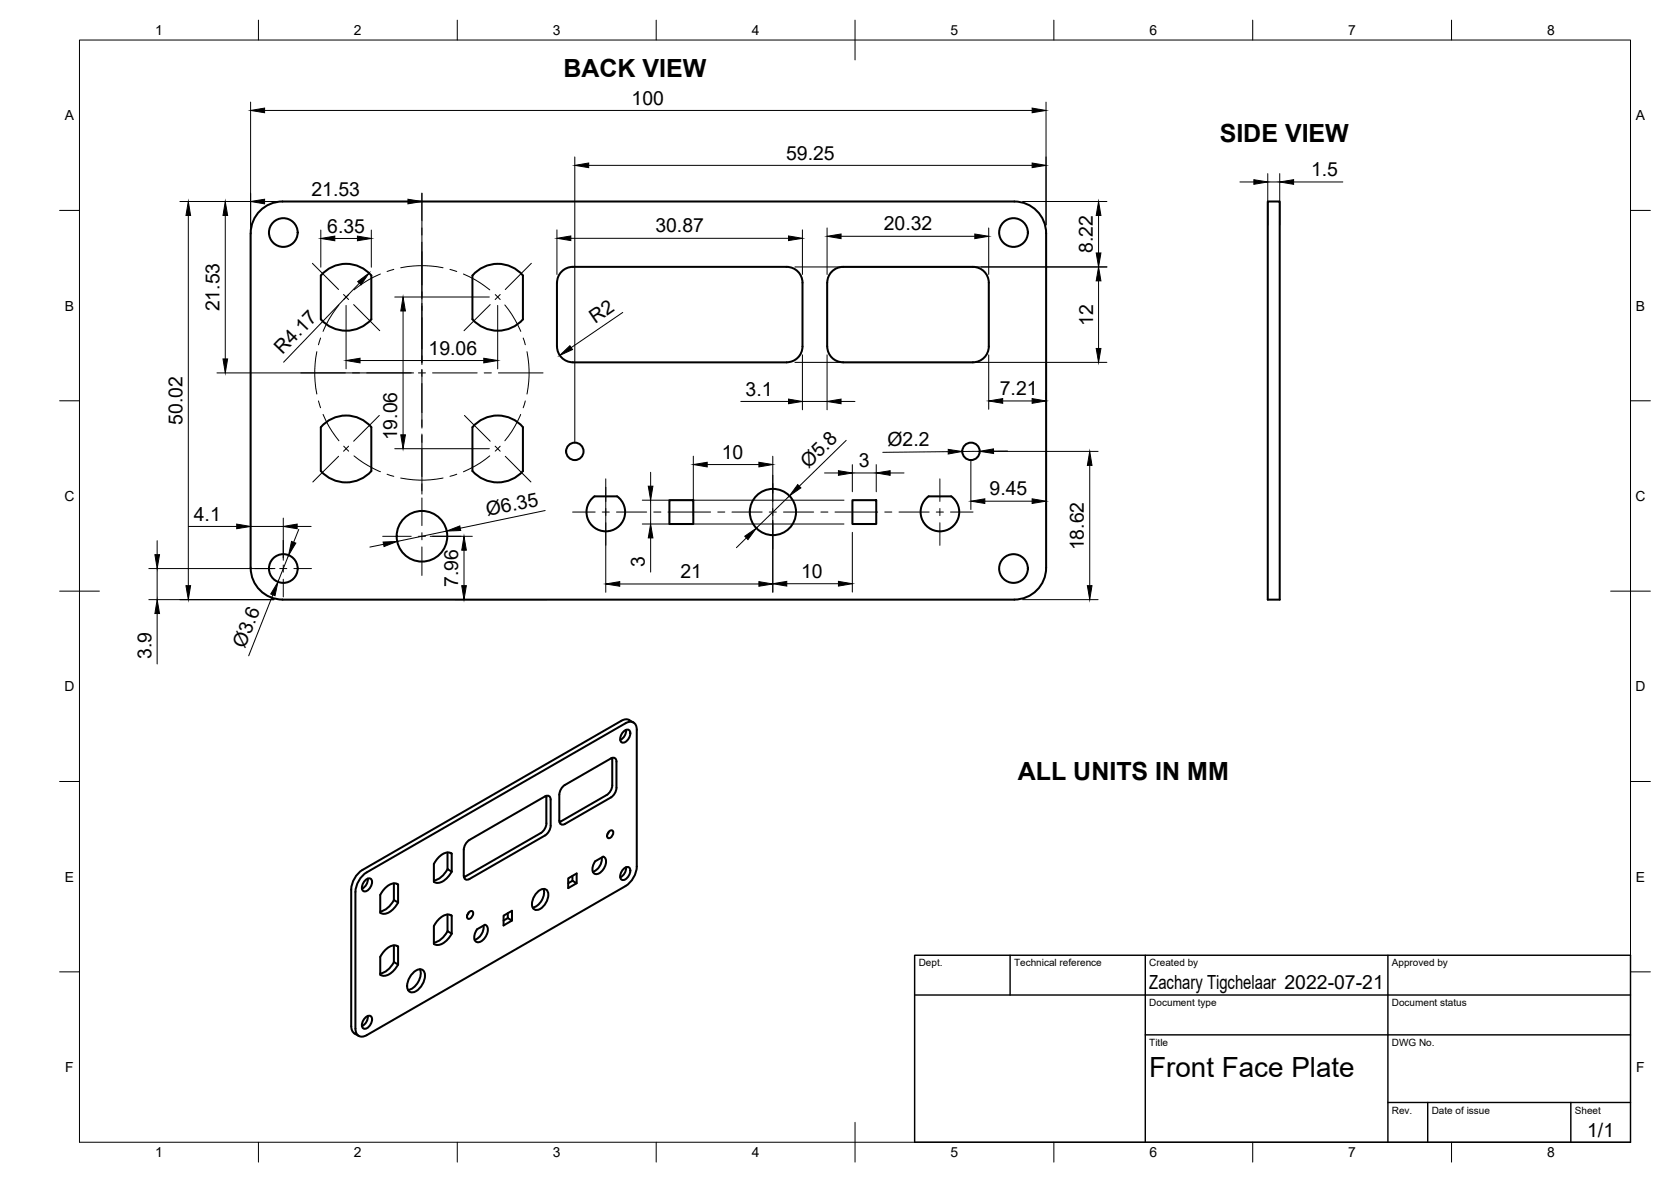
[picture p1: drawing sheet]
<svg xmlns="http://www.w3.org/2000/svg" width="420mm" height="297mm" viewBox="0 0 420 297" stroke-linecap="round" stroke-linejoin="round" font-family="sans-serif">
<!-- layer: Visible -->
<g fill="none" stroke="#000" stroke-width=".51">
<path d="M63 58.6v84.1M63 58.6a8 8 0 0 1 8-8h184a8 8 0 0 1 8 8v84.1a8 8 0 0 1-8 8h-184a8 8 0 0 1-8-8M318.8 50.6h3v100.1h-3zM80.7 69.2v11a8.5 8.5 0 0 0 12.7 0v-11M80.7 69.2a8.3 8.3 0 0 1 12.7 0M118.8 69.2v11a8.5 8.5 0 0 0 12.7 0v-11M118.8 69.2a8.3 8.3 0 0 1 12.7 0M144 67.1h53.8M144 67.1a4 4 0 0 0-4 4l.1 16a4 4 0 0 0 3.9 3.9M197.8 67.1a4 4 0 0 1 4 4v16a4 4 0 0 1-4 3.9M144 91.1h53.8M212 91.1h32.6"/>
<path d="M212 91a4 4 0 0 1-4-3.9v-16a4 4 0 0 1 4-4h32.6a4 4 0 0 1 4 4v16a4 4 0 0 1-4 3.9M81.2 106.8a8.3 8.3 0 0 1 12.2 .6v11a8.5 8.5 0 0 1-12.7 0v-11zM119.4 106.8a8.3 8.3 0 0 1 12.1 .6v11a8.5 8.5 0 0 1-12.7 0v-11zM148.9 125.2l.6-.5h5.6a4.9 4.9 0 0 1 1 7 4.9 4.9 0 0 1-7 .6 4.9 4.9 0 0 1-.2-7.1zM168.3 125.7h6v6h-6zM214.3 125.7h6v6h-6zM239.2 124.7a4.9 4.9 0 0 1 .8 7.2 4.9 4.9 0 0 1-7.3 0 4.9 4.9 0 0 1 .8-7.2h5.6M137.4 200v.3M141.7 197.5l11.9-6.9a.86 .86 0 0 1 1-.1 .86 .86 0 0 1 .4 .9v6.6l-.2 .9-.5 .9-.7 .6-11.5 6.7a.87 .87 0 0 1-1 0 .87 .87 0 0 1-.5-.9l.1-7 .4-.9zM152.5 199.8l-11.8 6.8M153.9 190.5l.1 .3M153.9 190.8v6.6"/>
<path d="M154 197.3l-.5 1.4-1 1.1M156.9 183.8a.91 .91 0 0 1 1.2-.4 .91 .91 0 0 1 .4 1.3l-.6 1.2a.98 .98 0 0 1-1.1 .7 .98 .98 0 0 1-.9-.9l.2-.8zM157.3 181.8l-65.1 37.4M157.3 181.8a1.73 1.73 0 0 1 2-.2 1.73 1.73 0 0 1 .8 1.8v34.4a6.3 6.3 0 0 1-2.8 4.9l-65.1 37.4a1.74 1.74 0 0 1-2 .2 1.74 1.74 0 0 1-.8-1.8v-34.4a6.3 6.3 0 0 1 2.8-4.9M157.4 183.4a2.7 2.7 0 0 1-1.4 2.6M159.3 181.6a2.34 2.34 0 0 0-3.1-.5l-65.1 37.5a6.3 6.3 0 0 0-2.8 4.9v34.4l.2 .9a2.53 2.53 0 0 0 1.7 1.5M109.1 217.1v4.5M112.5 214.2v4.2l1.1 .6v-4.5l-.4-.2M112.5 218.4l-1.3 1.8a3.7 3.7 0 0 1-2.1 1.1M113.6 219a4.3 4.3 0 0 1-4.1 2.8l-.4-.2M113.6 214.5a2.78 2.78 0 0 0-3.5 1.1l-1 1.5M117.7 211.4l19.3-11.3a.86 .86 0 0 1 1 0 .86 .86 0 0 1 .5 .9l-.1 7-.4 .9-.6 .8-19.4 11.2a.86 .86 0 0 1-1 .1 .86 .86 0 0 1-.4-.9l.1-7 .3-1z"/>
<path d="M137.4 200.3v6.6M137.4 206.9l-.4 1.4-1 1-19.3 11.1M149.7 216.4l2-1.1a1.62 1.62 0 0 1 .5 2.3 2.55 2.55 0 0 1-2.7 2 2.33 2.33 0 0 1 .2-3.2zM151.3 215.5a3.5 3.5 0 0 1-2.2 3.6M153.1 209.1l-.3 .5M153.1 209l.3-.2 .6-.1a1.24 1.24 0 0 1-1.1 1.9 1.09 1.09 0 0 1 .2-1.6zM156.9 218.3a.91 .91 0 0 1 1.2-.3 .91 .91 0 0 1 .4 1.2l-.6 1.2a.98 .98 0 0 1-1.1 .8 .98 .98 0 0 1-.9-.9l.2-.9zM157.4 217.9a2.7 2.7 0 0 1-1.4 2.6M91.9 221.1a.91 .91 0 0 1 1.3-.3 .91 .91 0 0 1 .3 1.3l-.6 1.2a.98 .98 0 0 1-1 .7 .98 .98 0 0 1-.9-.9l.2-.8zM92.5 220.8a2.7 2.7 0 0 1-1.5 2.5M99 222v4.2l1.1 .6M99 237.6v4.2l1.1 .6"/>
<path d="M99 226.2l-1.3 1.7a3.7 3.7 0 0 1-2.1 1.1M99.8 222.1l.3 .2v4.5M99.8 237.7l.3 .2v4.5M100.1 222.3a2.78 2.78 0 0 0-3.5 1.1l-1 1.5v4.5a2.9 2.9 0 0 0 3.5-1.2l1-1.4M100.1 237.9a2.78 2.78 0 0 0-3.5 1.1l-1 1.5v4.5a2.9 2.9 0 0 0 3.5-1.2l1-1.4M109.1 232.7v4.5M112.5 229.8v4.2l1.1 .6M112.5 234l-1.3 1.8a3.7 3.7 0 0 1-2.1 1.1M113.2 229.9l.4 .2v4.5M113.6 234.6a4.3 4.3 0 0 1-4.1 2.8l-.4-.2M113.6 230.1a2.78 2.78 0 0 0-3.5 1.1l-1 1.5M117.8 229.4l-.3 .5"/>
<path d="M117.9 229.3l.3-.3h.6a1.24 1.24 0 0 1-1.1 1.9 1.09 1.09 0 0 1 .2-1.6zM120 233.5l2-1.1a1.62 1.62 0 0 1 .4 2.3 2.55 2.55 0 0 1-2.6 2 2.33 2.33 0 0 1 .2-3.2zM121.6 232.6a3.5 3.5 0 0 1-2.3 3.6M127.7 229.5v1.2l1 .6-2.1 1.3v-2.5l2.1-1.2v2.4M127.7 230.7l-1.1 .6M134.9 224.4a1.75 1.75 0 0 1 2.7-.6 3.8 3.8 0 0 1-2.8 4.9 1.76 1.76 0 0 1-.8-2.6zM136.6 223.4a4 4 0 0 1-2.7 4.7M143.9 220.1v1.2l1.1 .7-2.1 1.2v-2.5l2.1-1.2v2.5M143.9 221.3l-1 .7M91.9 255.7a.91 .91 0 0 1 1.3-.4 .91 .91 0 0 1 .3 1.3l-.6 1.2a.98 .98 0 0 1-1 .7 .98 .98 0 0 1-.9-.9l.2-.8zM92.5 255.3a2.7 2.7 0 0 1-1.5 2.6M99 241.8l-1.3 1.7a3.7 3.7 0 0 1-2.1 1.1"/>
<path d="M103.6 244.7a2.07 2.07 0 0 1 2.8-.9 3.7 3.7 0 0 1-1.3 4.9 1.5 1.5 0 0 1-1.4 .7 1.5 1.5 0 0 1-1.3-1.1 4.6 4.6 0 0 1 1.2-3.6zM105.6 243.6a4.3 4.3 0 0 1-3 5.2"/>
<circle cx="71.2" cy="58.4" r="3.6"/>
<circle cx="254.8" cy="58.4" r="3.6"/>
<circle cx="144.5" cy="113.4" r="2.19"/>
<circle cx="244.1" cy="113.4" r="2.19"/>
<circle cx="106.1" cy="134.8" r="6.4"/>
<circle cx="194.3" cy="128.7" r="5.8"/>
<circle cx="71.2" cy="142.9" r="3.6"/>
<circle cx="254.8" cy="142.9" r="3.6"/>
</g>
<!-- layer: Border -->
<g fill="none" stroke="#000" stroke-width=".25">
<path d="M20 10.1h390v276.9h-390zM65 5.1v5M115 5.1v5M165 5.1v5M215 5.1v10M265 5.1v5M315 5.1v5M365 5.1v5M15 52.9h5M410 52.9h5M15 100.7h5M410 100.7h5"/>
<path d="M15 148.6h10M405 148.6h10M15 196.4h5M410 196.4h5M15 244.2h5M410 244.2h5M65 287v5M115 287v5M165 287v5M215 282.1v9.9M265 287v5M315 287v5"/>
<path d="M365 287v5"/>
</g>
<!-- layer: TitleBlock -->
<path d="M230 240.1h180v46.9h-180zM230 250h180M254 240.1v9.9M288 240.1v46.9M349 240.1v46.9M288 260.1h122M349 277.1h61M359 277.1v9.9M395 277.1v9.9" fill="none" stroke="#000" stroke-width=".36"/>
<!-- layer: Dimensions -->
<g fill="none" stroke="#000" stroke-width=".25">
<path d="M63 25.7v114.9M66.5 27.8h193M144.5 39.4v71.9M263 25.7v30.8M45.2 50.6h57.4M47.3 54.2v93M56.6 54.2v36M80.7 57.8v9.3M84.2 59.9h5.7M93.4 57.8v9.3M106.1 48.5v43.1M140 57.8v11.2"/>
<path d="M143.5 59.9h54.8M148 41.6h111.5M201.8 57.8v11.2M208 57.3v11.7M211.5 59.4h33.6M248.6 57.3v11.7M257.1 50.6h21.2M276.2 54.2v9.4M311.8 45.7h3.5M318.8 43.6v12.9M318.8 45.7h3M321.8 43.6v12.9"/>
<path d="M325.3 45.7h12.4M87 76.8v15.9M90.4 71.2l-19.1 19.8M99.3 74.6h23.7M101.3 78.2v31.1M125.1 76.8v15.9M156.6 78.5l-13 8.9M199.9 67.1h78.4M276.2 70.6v17M54.5 93.7h49.5M90.5 90.6h31.1M199.9 91.1h78.4"/>
<path d="M201.8 89.2v13.8M208 89.2v13.8M248.6 89.2v13.7M263 98.7v1.6M99.3 112.8h23.7M163.6 118.7v3.5M174.3 114.6v15M177.8 116.7h13M186.3 100.9h12M194.3 114.6v34.3M201.8 100.9h6.2M207.3 118.9h3.5"/>
<path d="M211.5 100.9h3.5M212.8 110.7l-11.8 11.5M214.3 116.8v6.8M214.3 118.9h6M220.3 116.8v6.8M223.8 118.9h3.5M238.4 113.5l-16.4 .2M244.1 115.6v12.4M246.2 113.4h29.9M246.3 113.4l-4.4 .1M252.1 100.8h7.4M253.3 113.4h-3.5"/>
<path d="M274 117v30.2M39.5 135.9v3.5M47.4 132.3h12.1M63 132.3h8.2M71.2 130.2v10.6M72.6 139.5l-2.7 6.7M74.7 132.3h3.5M75.1 133l-1.3 3.3M96.4 136.8l-3.4 .7M108.2 134.8h10.6M112.3 133.5l-12.4 2.6M116.7 138.3v8.9"/>
<path d="M137.1 128.3l-21.4 4.4M152.3 122.4v26.5M161.5 131.7h50.7M161.5 125.7h50.7M163.6 125.7v6M163.6 135.2v8.6M187.7 135.2l-2.5 2.4M198.5 124.6l-8.3 8.1M214.3 133.8v15M247.6 125.9h11.9M263 126.5v1.5M37.4 150.7h31.5"/>
<path d="M37.4 142.9h31.7M39.5 142.9v7.8M39.5 154.2v12.7M68.6 149.5l-6.1 15.3M114.6 150.7h22.8M155.8 146.8h35M197.8 146.7h13M257.1 150.7h19"/>
</g>
<g fill="#000" stroke="#000" stroke-width=".25">
<path d="M63 27.8l3.5-.6v1.1zM259.5 27.2l3.5 .6-3.5 .5zM47.3 50.6l.6 3.6h-1.1zM56.6 50.6l.6 3.6h-1.1zM63 50.6l3.5-.5v1.1zM80.7 59.9l3.5-.6v1.2zM89.9 59.3l3.5 .6-3.5 .6zM102.6 50.1l3.5 .5-3.5 .6zM140 59.9l3.5-.6v1.2zM144.5 41.6l3.5-.6v1.1zM198.3 59.3l3.5 .6-3.5 .6zM208 59.4l3.5-.6v1.2z"/>
<path d="M245.1 58.8l3.5 .6-3.5 .6zM259.5 41l3.5 .6-3.5 .5zM276.2 50.6l.6 3.6h-1.2zM315.3 45.2l3.5 .5-3.5 .6zM321.8 45.7l3.5-.5v1.1zM89.9 70.8l2.9-2.2-2 3zM101.3 74.6l.6 3.6h-1.1zM276.2 67.1l.6 3.5h-1.2zM275.6 63.6h1.2l-.6 3.5zM56.1 90.2h1.1l-.6 3.5zM87 90.6l3.5-.6v1.2zM121.6 90l3.5 .6-3.5 .6z"/>
<path d="M140.7 89.3l2.6-2.4 .7 .9zM275.6 87.6h1.2l-.6 3.5zM100.8 109.3h1.1l-.6 3.5zM174.3 116.7l3.5-.5v1.1zM190.8 116.2l3.5 .5-3.5 .6zM198.3 100.3l3.5 .6-3.5 .6zM210.8 118.3l3.5 .6-3.5 .6zM208 100.9l3.5-.6v1.2zM220.3 118.9l3.5-.6v1.2zM238.4 112.9l3.5 .6-3.5 .6zM246.3 113.4l3.5-.6v1.2zM248.6 100.8l3.5-.6v1.2z"/>
<path d="M259.5 100.2l3.5 .6-3.5 .6zM274 113.4l.6 3.6h-1.2zM38.9 139.4h1.2l-.6 3.5zM59.5 131.7l3.5 .6-3.5 .6zM73.3 136.1l1.1 .4-1.8 3zM71.2 132.3l3.5-.6v1.2zM96.3 136.2l3.6-.1-3.3 1.3zM112.3 133.5l3.3-1.3 .2 1.1zM116.7 134.8l.6 3.5h-1.2zM163 122.2h1.2l-.6 3.5zM163.6 131.7l.6 3.5h-1.2zM187.3 134.8l2.9-2.1-2.1 2.9z"/>
<path d="M200.6 121.8l.8 .8-2.9 2zM244.1 125.9l3.5-.5v1.1zM259.5 125.4l3.5 .5-3.5 .6zM39.5 150.7l.6 3.5h-1.2zM46.8 147.2h1.1l-.6 3.5zM69.9 146.2l-.7 3.5-1.1-.4zM116.1 147.2h1.2l-.6 3.5zM152.3 146.8l3.5-.6v1.1zM190.8 146.2l3.5 .6-3.5 .5zM194.3 146.7l3.5-.6v1.2zM210.8 146.1l3.5 .6-3.5 .6zM273.4 147.2h1.2l-.6 3.5z"/>
</g>
<!-- layer: Center Lines -->
<g fill="none" stroke="#000" stroke-width=".25">
<path d="M106.1 48.5v7M106.1 57.3v1.8M78.5 66.2l6.6 6.6M85.2 76.6l-2.5 3.7-1.5 3M86.4 74l1.3 1.3M87.7 74l-1.3 1.3M88.9 76.5l6.6 6.6M95.7 68.9l-3 1.4-3.7 2.5M99 67.7l-1.7 .5M100.8 67.3a26.5 26.5 0 0 1 10.6 0M106.1 60.8v14.3M106.1 76.2v15"/>
<path d="M113.1 67.7l1.8 .5M116.5 68.9l3 1.4 3.6 2.5M123.3 76.5l-6.6 6.6M124.5 74l1.3 1.3M125.8 74l-1.3 1.3M126.9 76.6l1.8 2.4 2.2 4.3M133.6 66.2l-6.6 6.6M75.6 93.7h11.2M79.7 88.4a26.5 26.5 0 0 0 0 10.6M80.6 84.9l-.5 1.7M88.6 93.7h1.8M92.2 93.7h11.2"/>
<path d="M105.2 93.7h1.8M106.1 92.8v14.8M108.8 93.7h11.2M121.8 93.7h1.7M125.3 93.7h11.2M131.6 84.9l.5 1.7M132.5 88.4a26.5 26.5 0 0 1 0 10.6M80.1 100.8l.5 1.7M81.2 104.1l1.5 3 2.5 3.7M85.1 114.7l-6.4 6.4M86.4 112.1l1.3 1.3M87.7 112.1l-1.3 1.3"/>
<path d="M89 114.6l3.7 2.5 3 1.4M95.4 104.4l-6.5 6.5M97.3 119.2l1.7 .5M106.1 109.1v15.1M114.9 119.2l-1.8 .5M116.8 104.4l6.5 6.5M123.1 114.6l-2.3 1.7-4.3 2.3M124.5 112.1l1.3 1.3M125.8 112.1l-1.3 1.3M127 114.7l6.5 6.4M130.9 104.1l-2.2 4.3-1.8 2.4M132.1 100.8l-.5 1.7"/>
<path d="M194.3 119.4v6.6M71.2 135.8v4.4M96.2 134.8h7.2M100.8 120.1a26.5 26.5 0 0 0 10.6 0M105.2 134.8h1.8M106.1 125.1v7M106.1 133.9v1.8M106.1 137.4v7.2M108.8 134.8h7.1M144 128.7h5.6M151.4 128.7h1.8M152.3 120.3v5.7"/>
<path d="M152.3 127.8v1.8M152.3 131.4v5.6M155 128.7h7.6M164.4 128.7h1.8M168 128.7h10.7M180.5 128.7h1.7M184 128.7h7.6M193.4 128.7h1.8M194.3 127.8v1.8M194.3 131.4v6.6M197 128.7h7.6M206.4 128.7h1.8"/>
<path d="M210 128.7h10.7M222.5 128.7h1.7M226 128.7h7.6M235.4 128.7h1.8M236.3 120.3v5.7M236.3 127.8v1.8M236.3 131.4v5.6M239 128.7h5.7M64.1 142.9h4.4M70.3 142.9h1.8M71.2 142v1.8M71.2 145.6v4.4"/>
<path d="M73.9 142.9h4.4"/>
</g>
<text font-size="7" x="289" y="270.6">Front Face Plate</text>
<g font-size="6.3">
<text x="141.6" y="19.4">BACK VIEW</text>
<text x="306.7" y="35.7">SIDE VIEW</text>
<text x="255.9" y="195.9">ALL UNITS IN MM</text>
</g>
<g font-size="4.9">
<text x="158.8" y="26.3">100</text>
<text x="197.7" y="40.1">59.25</text>
<text x="329.6" y="44.3">1.5</text>
<text x="78.3" y="49.2">21.53</text>
<text x="82.3" y="58.5">6.35</text>
<text x="164.8" y="58.4">30.87</text>
<text x="222.2" y="57.9">20.32</text>
<text x="274.8" y="63.6" transform="rotate(-90 274.8 63.6)">8.22</text>
<text x="55.2" y="78.3" transform="rotate(-90 55.2 78.3)">21.53</text>
<text x="149.7" y="81.5" transform="rotate(-34 149.7 81.5)">R2</text>
<text x="274.8" y="81.9" transform="rotate(-90 274.8 81.9)">12</text>
<text x="71" y="89.3" transform="rotate(-46 71 89.3)">R4.17</text>
<text x="107.8" y="89.1">19.06</text>
<text x="187.5" y="99.4">3.1</text>
<text x="251.4" y="99.4">7.21</text>
<text x="45.9" y="106.8" transform="rotate(-90 45.9 106.8)">50.02</text>
<text x="99.9" y="110.7" transform="rotate(-90 99.9 110.7)">19.06</text>
<text x="223.2" y="112.1" transform="rotate(-1 223.2 112.1)">Ø2.2</text>
<text x="181.5" y="115.3">10</text>
<text x="203.3" y="117.8" transform="rotate(-44 203.3 117.8)">Ø5.8</text>
<text x="216" y="117.4">3</text>
<text x="248.8" y="124.5">9.45</text>
<text x="48.7" y="130.9">4.1</text>
<text x="122.6" y="129.8" transform="rotate(-12 122.6 129.8)">Ø6.35</text>
<text x="162.1" y="142.6" transform="rotate(-90 162.1 142.6)">3</text>
<text x="272.5" y="138.3" transform="rotate(-90 272.5 138.3)">18.62</text>
<text x="115.2" y="147.5" transform="rotate(-90 115.2 147.5)">7.96</text>
<text x="171.1" y="145.3">21</text>
<text x="201.4" y="145.2">10</text>
<text x="38.1" y="165.7" transform="rotate(-90 38.1 165.7)">3.9</text>
<text x="61.6" y="163.1" transform="rotate(-68 61.6 163.1)">Ø3.6</text>
<text x="289" y="248.5">Zachary Tigchelaar 2022-07-21</text>
<text x="399.1" y="285.7">1/1</text>
</g>
<g font-size="3.5">
<text x="39" y="8.8">1</text>
<text x="89" y="8.8">2</text>
<text x="139" y="8.8">3</text>
<text x="189" y="8.8">4</text>
<text x="239" y="8.8">5</text>
<text x="289" y="8.8">6</text>
<text x="339" y="8.8">7</text>
<text x="389" y="8.8">8</text>
<text x="16.3" y="30.2">A</text>
<text x="411.3" y="30.2">A</text>
<text x="16.3" y="78">B</text>
<text x="411.3" y="78">B</text>
<text x="16.2" y="125.9">C</text>
<text x="411.2" y="125.9">C</text>
<text x="16.2" y="173.7">D</text>
<text x="411.2" y="173.7">D</text>
<text x="16.3" y="221.6">E</text>
<text x="411.3" y="221.6">E</text>
<text x="16.4" y="269.4">F</text>
<text x="411.4" y="269.4">F</text>
<text x="39" y="290.8">1</text>
<text x="89" y="290.8">2</text>
<text x="139" y="290.8">3</text>
<text x="189" y="290.8">4</text>
<text x="239" y="290.8">5</text>
<text x="289" y="290.8">6</text>
<text x="339" y="290.8">7</text>
<text x="389" y="290.8">8</text>
</g>
<g font-size="2.5">
<text x="231" y="242.9">Dept.</text>
<text x="255" y="242.9">Technical reference</text>
<text x="289" y="242.9">Created by</text>
<text x="350" y="242.9">Approved by</text>
<text x="289" y="252.8">Document type</text>
<text x="350" y="252.8">Document status</text>
<text x="289" y="262.9">Title</text>
<text x="350" y="262.9">DWG No.</text>
<text x="350" y="279.9">Rev.</text>
<text x="360" y="279.9">Date of issue</text>
<text x="396" y="279.9">Sheet</text>
</g>
</svg>
